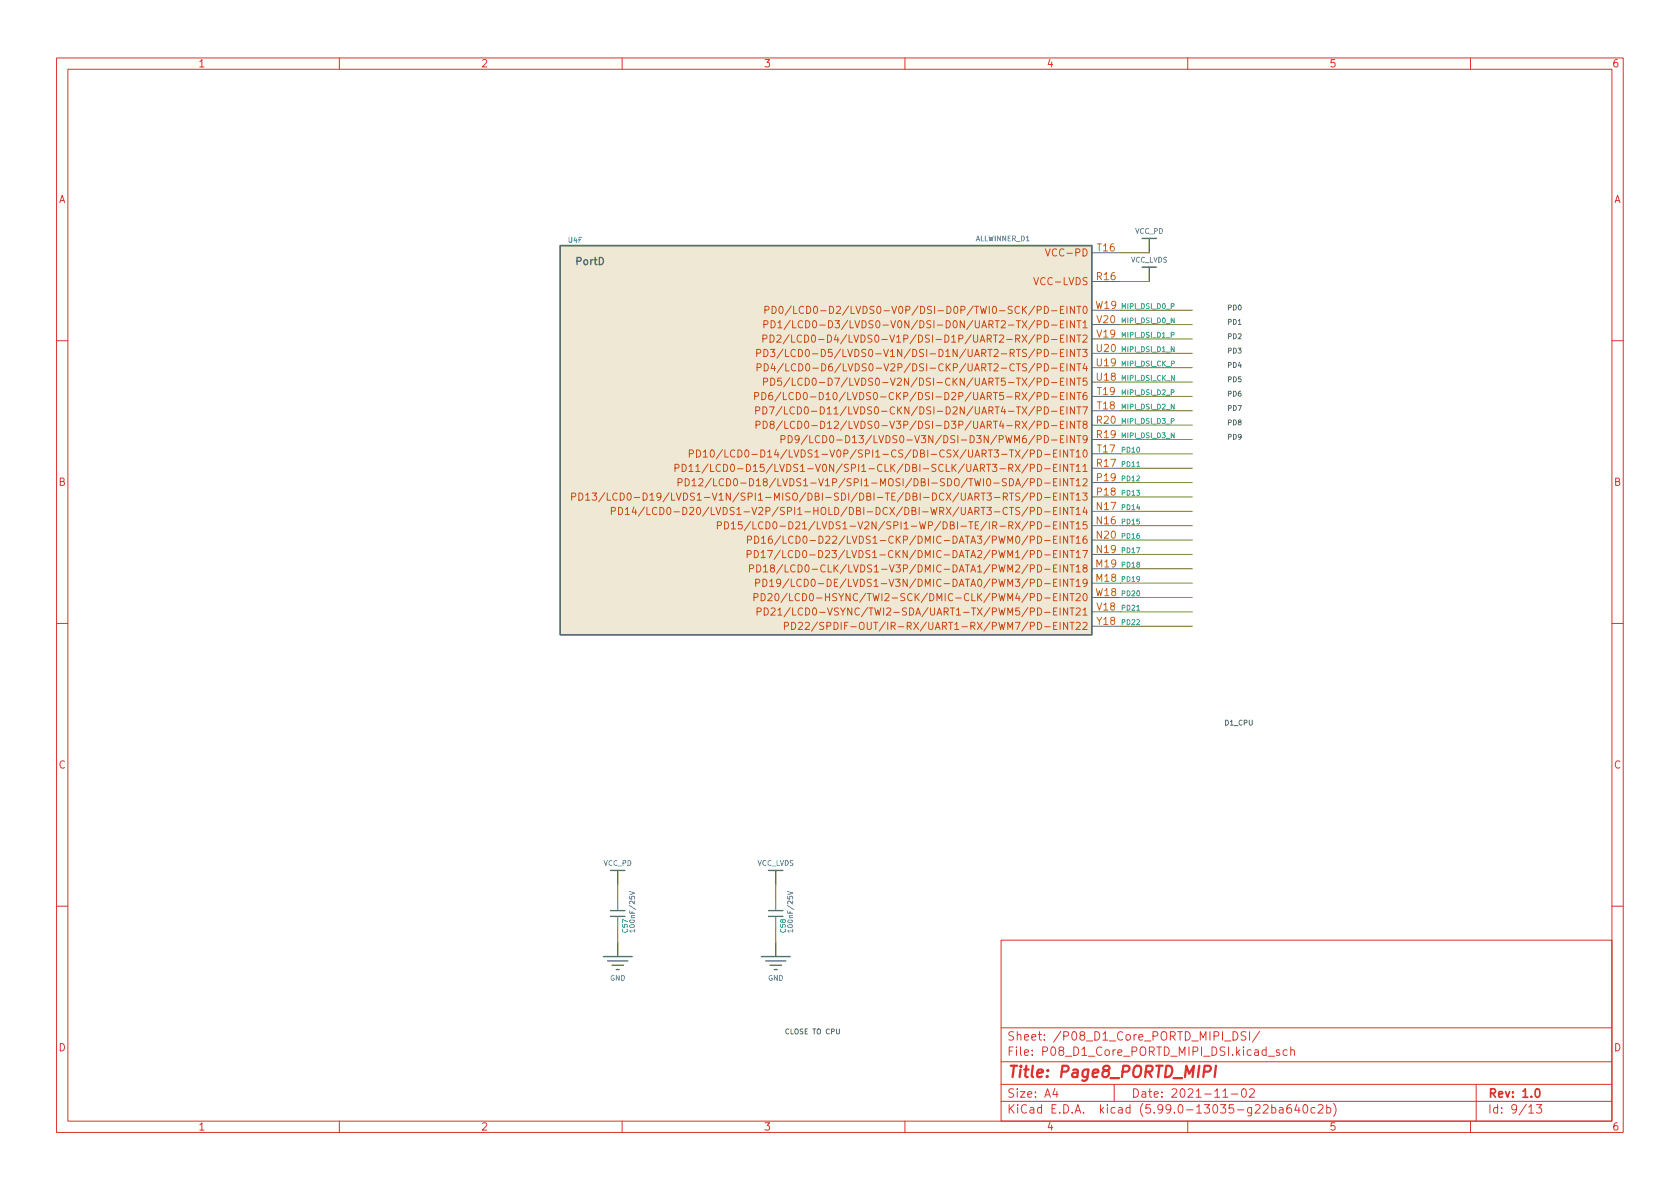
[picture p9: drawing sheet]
<svg xmlns="http://www.w3.org/2000/svg" width="297mm" height="210mm" viewBox="0 0 297 210" stroke-linecap="round" stroke-linejoin="round" font-family="sans-serif">
<g fill="none" stroke="#dc322f" stroke-width=".18">
<path d="M10 10.2h277v190.1h-277zM12 12.2h273v186.1h-273zM60 10.2v2M110 10.2v2M160 10.2v2M210 10.2v2M260 10.2v2M10 60.2h2M285 60.2h2M10 110.2h2M285 110.2h2M10 160.2h2"/>
<path d="M177 166.3h108v32h-108zM285 160.2h2M60 198.3v2M110 198.3v2M160 198.3v2M177 194.8h108M177 191.8h108M177 187.8h108M177 181.8h108M186.5 192.5l-.4 1h1M186.9 193v1M197 191.8v3"/>
<path d="M210 198.3v2M216.2 194h.9M217.7 193.5h1.2M218 182.4a.76 .76 0 0 1 .9 .8 .76 .76 0 0 1-.9 .7zM219.7 192.6l.2-.1a.81 .81 0 0 1 .5 .7 .81 .81 0 0 1-.3 .8h-.1a.81 .81 0 0 1-.6-.6 .81 .81 0 0 1 .3-.8zM220.3 182.5l-.6-.1-.3 .3 .2 .4 .6 .3v.4l-.2 .1h-.6M220.9 192.7l.6-.2 .2 .2 .1 .3-.9 1h.9M220.9 182.4v1.5M222.7 182.4l-1.3 1.9M224.2 186.8h1.2M224.9 195.9l.4-.1 .3 .3v.4l-.2 .3h-.5M224.9 195.3v1.5"/>
<path d="M226.2 195.9h.6l.1 .9M226.2 185.7l-.3-.1-.3 .2 .1 .3 .5 .1v.4h-.6M226.9 196.2l-.5 .1a.29 .29 0 0 0-.3 .2 .29 .29 0 0 0 .3 .3h.5M227.6 185.7l-.5-.1-.2 .3v.4l.1 .3h.6M228.2 195.3a.59 .59 0 0 0-.7 .7v.5l.1 .3h.5l.2-.1 .1-.5-.2-.2-.4-.1-.3 .3M228.2 185.8l.2-.2 .4 .1 .1 .9M228.2 185.1v1.5M229.3 195.3l-.4 1h1M229.6 195.8v1M230.5 195.5l.2-.2a.81 .81 0 0 1 .6 .7 .81 .81 0 0 1-.3 .8h-.1a.81 .81 0 0 1-.4-1.3zM232.5 195.9l-.4-.1-.3 .3v.4l.1 .3h.6M233.1 195.5l.5-.2 .3 .2v.3l-.9 1h.9"/>
<path d="M234.6 195.9l.4-.1 .3 .3v.4l-.2 .3h-.5M234.6 195.3v1.5M235.8 195.1a1.72 1.72 0 0 1 0 2.3M260 198.3v2M261 191.8v6.5M270.3 195.8l.4-.5v1.5M270.3 196.8h.9M271.7 195.3h.9l-.5 .6 .4 .1v.7l-.2 .1h-.4l-.2-.1"/>
</g>
<path d="M271.6 192.6l.2-.1a.82 .82 0 0 1 .6 .7 .82 .82 0 0 1-.3 .8h-.2a.81 .81 0 0 1-.6-.6 .81 .81 0 0 1 .3-.8z" fill="none" stroke="#dc322f" stroke-width=".3"/>
<path d="M212.9 189.5h.7a.55 .55 0 0 0 .5-.5 .55 .55 0 0 0-.3-.5h-.8l-.2 2M215 188.5l-.2 2" fill="none" stroke="#dc322f" stroke-width=".4"/>
<g fill="none" stroke="#586e75" stroke-width=".25">
<path d="M99.1 43.4h93.9v68.9h-93.9zM201.9 42.2h2.6M201.9 47.2h2.6M203.2 42.2v2.5M203.2 47.2v2.6M107.9 153.9h2.6M109.2 153.9v2.6M135.9 153.9h2.5M137.2 153.9v2.6M106.7 169.2h5.1M107.4 169.9h3.6M107.9 162h2.6"/>
<path d="M107.9 161h2.6M108.2 170.7h2M109 171.4h.5M109.2 166.6v2.6M134.6 169.2h5.1M135.4 169.9h3.5M135.9 162h2.5M135.9 161h2.5M136.1 170.7h2.1M136.9 171.4h.5M137.2 166.6v2.6"/>
</g>
<g fill="none" stroke="#586e75" stroke-width=".18">
<path d="M193 49.8h5.1M193 44.7h5.1M193 59.9h5.1M193 57.4h5.1M193 54.9h5.1M193 77.7h5.1M193 75.2h5.1M193 72.6h5.1M193 70.1h5.1M193 67.6h5.1M193 65h5.1M193 62.5h5.1"/>
<path d="M193 93h5.1M193 90.4h5.1M193 98h5.1M193 95.5h5.1M193 87.9h5.1M193 85.3h5.1M193 82.8h5.1M193 80.3h5.1M193 103.1h5.1M193 100.6h5.1M193 108.2h5.1M193 105.7h5.1"/>
<path d="M193 110.7h5.1M109.2 159v2M137.2 159v2M109.2 162v2.1M137.2 162v2.1M147.9 182v.7l.2 .1 .3-.1v-.7"/>
</g>
<path d="M111.3 157.6l.9 .3-.9 .3M139.3 157.6l.8 .3-.8 .3M112.2 164.6h-.9l.3 .3M112.2 164.4v.5M140.1 164.6h-.8l.2 .3M140.1 164.4v.5" fill="none" stroke="#6c71c4" stroke-width=".18"/>
<path d="M99.1 43.4h93.9v68.9h-93.9z" fill="#eee8d5" stroke="#eee8d5" stroke-width=".18"/>
<g fill="none" stroke="#cb4b16" stroke-width=".18">
<path d="M134.9 59.9l.6-.1 .1-.1-.1-.3-.6-.2v1.3M135.1 57.4l.6-.1 .1-.2-.1-.3-.6-.1v1.3M135.2 54.8h.7l.1-.2-.1-.3-.7-.1v1.2M136.2 59.2a.64 .64 0 0 1 .7 .7 .64 .64 0 0 1-.7 .6zM136.3 56.7a.64 .64 0 0 1 .8 .6 .64 .64 0 0 1-.8 .7zM136.5 54.2a.64 .64 0 0 1 .7 .6 .64 .64 0 0 1-.7 .6zM137.4 59.4l.4-.2 .3 .4-.8 .9h.8M137.5 57.1l.4-.4v1.3M137.5 58h.8M137.8 54.3l.2-.1a.68 .68 0 0 1 .5 .6 .68 .68 0 0 1-.5 .6l-.2-.1-.1-.4zM139.5 59.2l-1 1.6M139.7 56.6l-1.1 1.7"/>
<path d="M139.9 54.1l-1.1 1.6M140 59.2v1.3h.6M140.1 56.7v1.3h.6M140.3 54.2v1.2h.6M141.7 59.4a.6 .6 0 0 0-.8 .4 .6 .6 0 0 0 .6 .7l.2-.1M141.9 56.8a.6 .6 0 0 0-.8 .4 .6 .6 0 0 0 .6 .8l.2-.1M142.1 54.3a.6 .6 0 0 0-.9 .4 .6 .6 0 0 0 .6 .7l.3-.1M142.3 59.2a.64 .64 0 0 1 .7 .7 .64 .64 0 0 1-.7 .6zM142.4 56.7a.64 .64 0 0 1 .8 .6 .64 .64 0 0 1-.8 .7zM142.6 54.2a.64 .64 0 0 1 .8 .6 .64 .64 0 0 1-.8 .6zM143.6 59.4l.2-.2a.68 .68 0 0 1 .4 .7 .68 .68 0 0 1-.4 .6l-.2-.1-.1-.4zM143.8 56.8l.2-.1a.68 .68 0 0 1 .4 .6 .68 .68 0 0 1-.4 .7l-.2-.1-.1-.4z"/>
<path d="M144 54.3l.1-.1a.68 .68 0 0 1 .5 .6 .68 .68 0 0 1-.5 .6l-.1-.1-.2-.4zM144.9 57.5h1M145.1 54.9h1M182.8 49.1l.4 1.3 .4-1.3M184.8 44l.5 1.3 .4-1.3M123.2 79.6a.64 .64 0 0 1 .7 .6 .64 .64 0 0 1-.7 .6zM124.4 79.9l.3-.3v1.2M125.7 79.7l.2-.1a.68 .68 0 0 1 .4 .6 .68 .68 0 0 1-.4 .6l-.2-.1-.1-.4zM127.7 79.5l-1 1.6M128.2 79.6v1.2h.6M129.9 79.7a.6 .6 0 0 0-.8 .4 .6 .6 0 0 0 .6 .7l.2-.1M130.5 79.6a.64 .64 0 0 1 .7 .6 .64 .64 0 0 1-.7 .6z"/>
<path d="M131.8 79.7l.2-.1a.68 .68 0 0 1 .4 .6 .68 .68 0 0 1-.4 .6l-.2-.1-.1-.4zM133.4 70.1l.6-.1 .2-.2-.1-.3-.7-.1v1.3M133.6 72.6l.6-.1 .1-.1v-.3l-.7-.2v1.3M133.7 75.1h.6l.1-.2-.1-.3-.6-.1v1.3M133.8 62.4h.6l.1-.2v-.3l-.7-.1v1.3M133.9 65l.6-.1 .1-.2-.1-.3-.6-.1v1.3M134.5 79.6a.64 .64 0 0 1 .8 .6 .64 .64 0 0 1-.8 .6zM134.7 69.4a.64 .64 0 0 1 .7 .6 .64 .64 0 0 1-.7 .7zM134.9 71.9a.64 .64 0 0 1 .7 .7 .64 .64 0 0 1-.7 .6zM134.9 74.5a.64 .64 0 0 1 .8 .6 .64 .64 0 0 1-.8 .7zM135 67.5h.6l.1-.2v-.3l-.7-.1v1.2M135.1 61.8a.64 .64 0 0 1 .7 .6 .64 .64 0 0 1-.7 .7z"/>
<path d="M135.1 64.3a.64 .64 0 0 1 .8 .7 .64 .64 0 0 1-.8 .6zM136 71.9h.9l-.6 1.3M136.2 61.8h.8l-.4 .5 .3 .1v.5l-.1 .2-.6-.2M136.3 66.9a.64 .64 0 0 1 .7 .6 .64 .64 0 0 1-.7 .6zM136.4 75l-.2-.2v-.2l.2-.1h.4l.1 .2-.1 .2-.5 .2-.1 .2v.2l.2 .3 .4-.1 .1-.2v-.2l-.3-.3M136.5 69.4l-.3 .1a.86 .86 0 0 0 0 1.2l.4-.1v-.5l-.2-.2h-.2l-.3 .2M136.6 64.3l-.3 .9h.8M136.9 64.7v.9M138.1 77.7l.6-.1 .1-.2v-.3l-.7-.1v1.3M138.1 69.3l-1.1 1.7M138.1 66.9h-.6v.6l.2-.2 .4 .1 .1 .2-.1 .4-.1 .1-.5-.1M138.3 71.9l-1.1 1.6"/>
<path d="M138.3 74.4l-1.1 1.7M138.5 61.7l-1.1 1.7M138.5 69.4v1.3h.6M138.5 64.3l-1.1 1.6M138.7 71.9v1.3h.6M138.8 74.5v1.3h.6M138.9 61.8v1.3h.6M138.9 64.3v1.3h.6M139.4 77a.64 .64 0 0 1 .7 .7 .64 .64 0 0 1-.7 .6zM139.7 66.8l-1.1 1.6M140.1 66.9v1.2h.6M140.3 69.5a.6 .6 0 0 0-.9 .4 .6 .6 0 0 0 .6 .8l.3-.1"/>
<path d="M140.4 72.1a.6 .6 0 0 0-.8 .4 .6 .6 0 0 0 .6 .7l.2-.1M140.5 74.6a.6 .6 0 0 0-.8 .4 .6 .6 0 0 0 .6 .8l.2-.2M140.6 61.9a.6 .6 0 0 0-.8 .4 .6 .6 0 0 0 .6 .8l.2-.2M140.7 64.4a.6 .6 0 0 0-.8 .5 .6 .6 0 0 0 .5 .7l.3-.1M140.8 69.4a.64 .64 0 0 1 .7 .6 .64 .64 0 0 1-.7 .7zM141 71.9a.64 .64 0 0 1 .7 .7 .64 .64 0 0 1-.7 .6zM141.1 74.5a.64 .64 0 0 1 .7 .6 .64 .64 0 0 1-.7 .7zM141.2 61.8a.64 .64 0 0 1 .7 .6 .64 .64 0 0 1-.7 .7zM141.2 64.3a.64 .64 0 0 1 .8 .7 .64 .64 0 0 1-.8 .6zM141.3 77.6l-.2 .2-.4-.1-.1-.1 .1-.5 .4-.1 .1 .1a.84 .84 0 0 1-.3 1.2h-.2M141.8 67a.6 .6 0 0 0-.8 .4 .6 .6 0 0 0 .6 .7l.2-.1M142.1 69.5l.2-.1a.68 .68 0 0 1 .5 .6 .68 .68 0 0 1-.5 .7l-.2-.1-.1-.4z"/>
<path d="M142.3 72.1l.2-.2a.68 .68 0 0 1 .4 .7 .68 .68 0 0 1-.4 .6l-.2-.1-.1-.4zM142.4 74.6l.2-.1a.68 .68 0 0 1 .4 .6 .68 .68 0 0 1-.4 .7l-.2-.2-.1-.3zM142.4 66.9a.64 .64 0 0 1 .7 .6 .64 .64 0 0 1-.7 .6zM142.5 61.9l.2-.1a.68 .68 0 0 1 .4 .6 .68 .68 0 0 1-.4 .7l-.2-.2-.1-.3zM142.6 64.4l.1-.1a.68 .68 0 0 1 .5 .7 .68 .68 0 0 1-.5 .6 .84 .84 0 0 1-.1-1.2zM142.7 77l-1 1.6M143.2 77v1.3h.6M143.3 70.2h1M143.5 72.7h.9M143.5 75.3h1M143.7 62.6h.9M143.7 67l.2-.1a.68 .68 0 0 1 .4 .6 .68 .68 0 0 1-.4 .6l-.2-.1-.1-.4z"/>
<path d="M143.7 65.1h1M144.7 60h1M144.9 77.1a.6 .6 0 0 0-.8 .5 .6 .6 0 0 0 .6 .7l.2-.1M145.5 77a.64 .64 0 0 1 .7 .7 .64 .64 0 0 1-.7 .6zM146.8 77.1l.2-.1a.68 .68 0 0 1 .4 .7 .68 .68 0 0 1-.4 .6l-.2-.1-.1-.4zM101.1 87.8h.6l.1-.2-.1-.3-.6-.1v1.3M102.3 87.2a.64 .64 0 0 1 .8 .6 .64 .64 0 0 1-.8 .7zM103.6 87.5l.3-.3v1.3M103.6 88.5h.7M104.7 87.2h.8l-.4 .5 .3 .1v.5l-.2 .2-.5-.2M106.9 87.1l-1 1.7M107.4 87.2v1.3h.6"/>
<path d="M108.1 90.4l.6-.1 .1-.2v-.3l-.7-.1v1.3M109.1 87.3a.6 .6 0 0 0-.8 .4 .6 .6 0 0 0 .6 .8l.2-.2M109.4 89.7a.64 .64 0 0 1 .7 .7 .64 .64 0 0 1-.7 .6zM109.7 87.2a.64 .64 0 0 1 .7 .6 .64 .64 0 0 1-.7 .7zM110.6 90.1l.3-.4v1.3M110.6 91h.7M111 87.3l.2-.1a.68 .68 0 0 1 .4 .6 .68 .68 0 0 1-.4 .7l-.2-.2-.1-.3zM112.1 89.7l-.3 .9h.8M112.1 88h1M112.4 90.1v.9M113.7 87.2a.64 .64 0 0 1 .7 .6 .64 .64 0 0 1-.7 .7zM114 89.7l-1.1 1.6"/>
<path d="M114.4 89.7v1.3h.6M114.9 87.5l.4-.3v1.3M114.9 88.5h.8M116.1 89.8a.6 .6 0 0 0-.8 .5 .6 .6 0 0 0 .6 .7l.2-.1M116.7 89.7a.64 .64 0 0 1 .7 .7 .64 .64 0 0 1-.7 .6zM116.9 87.7l-.3 .3h-.2l-.3-.3 .2-.5h.3l.2 .1a.84 .84 0 0 1-.3 1.2h-.2M118 89.8l.2-.1a.68 .68 0 0 1 .4 .7 .68 .68 0 0 1-.4 .6l-.2-.1-.1-.4zM118.3 87.1l-1.1 1.7M119.2 90.5h.9M119.3 82.8l.6-.1 .2-.2-.1-.3-.7-.1v1.3M119.9 85.3l.6-.1 .1-.1-.1-.3-.6-.2v1.3M120.6 82.1a.64 .64 0 0 1 .7 .6 .64 .64 0 0 1-.7 .7z"/>
<path d="M120.7 89.7a.64 .64 0 0 1 .8 .7 .64 .64 0 0 1-.8 .6zM121.2 84.6a.64 .64 0 0 1 .7 .7 .64 .64 0 0 1-.7 .6zM121.8 82.5l.4-.4v1.3M121.8 83.4h.7M121.9 80.2h.6l.1-.2-.1-.3-.6-.1v1.2M121.9 89.8l.5-.1 .3 .4-.8 .9h.8M122.4 85l.3-.4v1.3M122.4 85.9h.7M123 82.5l.4-.4v1.3M123 83.4h.8M123.6 84.8l.5-.2 .2 .4-.8 .9h.8M124.4 80.8h.7"/>
<path d="M125.2 82l-1.1 1.7M125.6 82.1v1.3h.6M125.8 84.6l-1.1 1.6M126.2 84.6v1.3h.6M126.8 92.9h.6l.2-.2-.1-.3-.7-.1v1.2M127.4 82.2a.6 .6 0 0 0-.9 .4 .6 .6 0 0 0 .6 .8l.3-.1M127.9 84.8a.6 .6 0 0 0-.8 .4 .6 .6 0 0 0 .6 .7l.2-.1M127.9 82.1a.64 .64 0 0 1 .8 .6 .64 .64 0 0 1-.8 .7zM128.1 92.3a.64 .64 0 0 1 .7 .6 .64 .64 0 0 1-.7 .6zM128.5 84.6a.64 .64 0 0 1 .7 .7 .64 .64 0 0 1-.7 .6zM129.3 82.2l.1-.1a.68 .68 0 0 1 .5 .6 .68 .68 0 0 1-.5 .7l-.1-.1-.2-.4zM129.3 92.6l.4-.3v1.2"/>
<path d="M129.3 93.5h.7M129.8 84.8l.2-.2a.68 .68 0 0 1 .4 .7 .68 .68 0 0 1-.4 .6l-.2-.1-.1-.4zM130.4 82.9h1M131 85.4h.9M131.2 92.3h-.6l-.1 .6 .2-.2 .4 .1 .2 .2-.1 .4-.2 .1-.5-.1M132 82.1a.64 .64 0 0 1 .7 .6 .64 .64 0 0 1-.7 .7zM132.1 98l.6-.1 .1-.1v-.3l-.7-.2v1.3M132.2 95.5l.6-.1 .1-.2-.1-.3-.6-.1v1.3M132.5 84.6a.64 .64 0 0 1 .8 .7 .64 .64 0 0 1-.8 .6zM132.7 92.2l-1.1 1.6M132.9 80.3h1M133.1 92.3v1.2h.6"/>
<path d="M133.4 97.3a.64 .64 0 0 1 .7 .7 .64 .64 0 0 1-.7 .6zM133.4 94.8a.64 .64 0 0 1 .8 .6 .64 .64 0 0 1-.8 .7zM133.8 99.9a.64 .64 0 0 1 .7 .6 .64 .64 0 0 1-.7 .7zM134.6 97.7l.3-.4v1.3M134.6 98.6h.7M134.6 95.2l.4-.4v1.3M134.6 96.1h.8M134.9 92.4a.6 .6 0 0 0-.9 .4 .6 .6 0 0 0 .6 .7l.3-.1M135.4 92.3a.64 .64 0 0 1 .8 .6 .64 .64 0 0 1-.8 .6zM135.7 97.3h.9l-.6 1.3M136.5 94.8l-.4 .1a.86 .86 0 0 0 0 1.2l.4-.1 .1-.5-.3-.2h-.2l-.2 .2M136.8 92.4l.1-.1a.68 .68 0 0 1 .5 .6 .68 .68 0 0 1-.5 .6l-.1-.1-.2-.4z"/>
<path d="M137.9 93h1M138 97.3l-1.1 1.6M138 94.7l-1.1 1.7M138.4 97.3v1.3h.6M138.4 99.8l-1.1 1.7M138.5 94.8v1.3h.6M138.8 99.9v1.3h.6M139.5 92.3a.64 .64 0 0 1 .7 .6 .64 .64 0 0 1-.7 .6zM140.1 97.5a.6 .6 0 0 0-.8 .4 .6 .6 0 0 0 .6 .7l.2-.1M140.2 94.9a.6 .6 0 0 0-.8 .4 .6 .6 0 0 0 .6 .8l.2-.1M140.7 97.3a.64 .64 0 0 1 .7 .7 .64 .64 0 0 1-.7 .6zM140.7 94.8a.64 .64 0 0 1 .8 .6 .64 .64 0 0 1-.8 .7z"/>
<path d="M141.1 99.9a.64 .64 0 0 1 .7 .6 .64 .64 0 0 1-.7 .7zM191.5 83.4h.7M132.5 100.5h.6l.1-.2v-.3l-.7-.1v1.3M133.3 105.6h.6l.1-.2v-.3l-.7-.1v1.2M133.6 103.1l.6-.1 .1-.2v-.3l-.7-.1v1.3M133.9 108.2l.6-.1 .1-.2-.1-.3-.6-.1v1.3M134.6 105a.64 .64 0 0 1 .7 .6 .64 .64 0 0 1-.7 .6zM134.9 102.4a.64 .64 0 0 1 .7 .7 .64 .64 0 0 1-.7 .6zM135 100.2l.4-.3v1.3M135 101.2h.7M135.1 107.5a.64 .64 0 0 1 .8 .6 .64 .64 0 0 1-.8 .7zM135.8 105.1l.5-.1 .2 .3-.8 .9h.8"/>
<path d="M136.1 102.8l.4-.4v1.3M136.1 103.7h.7M136.3 107.6l.5-.1 .3 .4-.8 .9h.8M136.5 100.4l-.3-.2 .1-.2 .2-.1h.3l.1 .2v.2l-.6 .2-.1 .2 .1 .3 .2 .2 .3-.1 .1-.2v-.2l-.2-.3M137.1 105.1l.2-.1a.68 .68 0 0 1 .4 .6 .68 .68 0 0 1-.4 .6l-.2-.1-.1-.4zM137.5 107.9l.4-.4v1.3M137.5 108.8h.8M138 103l-.2 .2h-.3l-.2-.2 .1-.5 .4-.1 .2 .1a.84 .84 0 0 1-.3 1.2h-.3M138.7 110.7l.6-.1 .1-.1v-.3l-.7-.2v1.3M139.2 104.9l-1.1 1.6M139.5 102.4l-1.1 1.6M139.6 105v1.2h.6"/>
<path d="M139.7 107.4l-1.1 1.7M139.9 102.4v1.3h.6M140 110a.64 .64 0 0 1 .7 .7 .64 .64 0 0 1-.7 .6zM140.1 107.5v1.3h.6M140.6 100a.6 .6 0 0 0-.9 .4 .6 .6 0 0 0 .6 .8l.3-.2M141.2 110.2l.5-.2 .2 .4-.8 .9h.8M141.4 105.1a.6 .6 0 0 0-.9 .4 .6 .6 0 0 0 .6 .7l.3-.1M141.7 102.5a.6 .6 0 0 0-.9 .5 .6 .6 0 0 0 .6 .7l.3-.1M141.9 107.6a.6 .6 0 0 0-.8 .4 .6 .6 0 0 0 .6 .8l.2-.1M141.9 105a.64 .64 0 0 1 .7 .6 .64 .64 0 0 1-.7 .6zM142.2 102.4a.64 .64 0 0 1 .7 .7 .64 .64 0 0 1-.7 .6zM142.4 110.2l.5-.2 .2 .4-.8 .9h.8"/>
<path d="M144.6 110l-1.1 1.6M145.6 110.1l-.4-.1-.2 .2v.3l.5 .3 .1 .3-.2 .2h-.5M146.2 110.7l.6-.1 .1-.1v-.3l-.7-.2v1.3M147.5 110a.64 .64 0 0 1 .7 .7 .64 .64 0 0 1-.7 .6z"/>
</g>
<path d="M207.1 54.1h.4v-.3l-.4-.1v.9M207.1 59.2h.4v-.4h-.4v.9M207.1 69.4l.4-.1v-.3l-.4-.1v.9M207.1 74.5l.4-.1v-.3l-.4-.1v.9M201 82.5h.5M201 107.9h.5" fill="none" stroke="#2aa198" stroke-width=".18"/>
<g fill="none" stroke="#859900" stroke-width=".18">
<path d="M198.1 54.9h12.7M198.1 57.4h12.7M198.1 59.9h12.7M198.1 44.7h5.1M198.1 49.8h5.1M198.1 62.5h12.7M198.1 65h12.7M198.1 67.6h12.7M198.1 70.1h12.7M198.1 77.7h12.7M198.1 72.6h12.7M198.1 75.2h12.7"/>
<path d="M198.1 82.8h12.7M198.1 85.3h12.7M198.1 87.9h12.7M198.1 90.4h12.7M198.1 93h12.7M198.1 95.5h12.7M198.1 98h12.7M198.1 80.3h12.7M198.1 100.6h12.7M198.1 103.1h12.7M198.1 105.7h12.7M198.1 108.2h12.7"/>
<path d="M198.1 110.7h12.7M109.2 156.5v2.5M137.2 156.5v2.5M109.2 164.1v2.5M137.2 164.1v2.5"/>
</g>
<text font-size="2.8" fill="#dc322f" x="178" y="190.6">Title: Page8_PORTD_MIPI</text>
<g font-size="2.1" fill="#dc322f">
<text x="178" y="184">Sheet: /P08_D1_Core_PORTD_MIPI_DSI/</text>
<text x="178" y="186.7">File: P08_D1_Core_PORTD_MIPI_DSI.kicad_sch</text>
<text x="178" y="196.9">KiCad E.D.A. kicad (5.99.0-13035-g22ba640c2b)</text>
<text x="178" y="194.1">Size: A4</text>
<text x="200" y="194.1">Date: 2021-11-02</text>
<text x="263" y="194.1">Rev: 1.0</text>
<text x="263" y="196.9">Id: 9/13</text>
</g>
<g font-size="1.8" fill="#dc322f">
<text x="35" y="11.9">1</text>
<text x="85" y="11.9">2</text>
<text x="135" y="11.9">3</text>
<text x="185" y="11.9">4</text>
<text x="235" y="11.9">5</text>
<text x="285" y="11.9">6</text>
<text x="10.3" y="35.9">A</text>
<text x="285.3" y="35.9">A</text>
<text x="10.3" y="85.9">B</text>
<text x="285.3" y="85.9">B</text>
<text x="10.3" y="135.9">C</text>
<text x="285.3" y="135.9">C</text>
<text x="10.3" y="185.9">D</text>
<text x="285.3" y="185.9">D</text>
<text x="35" y="199.9">1</text>
<text x="85" y="199.9">2</text>
<text x="135" y="199.9">3</text>
<text x="185" y="199.9">4</text>
<text x="235" y="199.9">5</text>
<text x="285" y="199.9">6</text>
</g>
<text font-size="1.8" fill="#586e75" x="101.9" y="46.9">PortD</text>
<g font-size="1.8" fill="#cb4b16">
<text x="185.8" y="45.3">VCC-PD</text>
<text x="183.5" y="50.4">VCC-LVDS</text>
<text x="145.6" y="58">PD1/LCD0-D3/LVDS0-V0N/DSI-D0N/UART2-TX/PD-EINT1</text>
<text x="145.9" y="55.5">PD0/LCD0-D2/LVDS0-V0P/DSI-D0P/TWI0-SCK/PD-EINT0</text>
<text x="144.2" y="65.7">PD4/LCD0-D6/LVDS0-V2P/DSI-CKP/UART2-CTS/PD-EINT4</text>
<text x="144.3" y="63.1">PD3/LCD0-D5/LVDS0-V1N/DSI-D1N/UART2-RTS/PD-EINT3</text>
<text x="145.6" y="60.6">PD2/LCD0-D4/LVDS0-V1P/DSI-D1P/UART2-RX/PD-EINT2</text>
<text x="144.2" y="70.7">PD6/LCD0-D10/LVDS0-CKP/DSI-D2P/UART5-RX/PD-EINT6</text>
<text x="145.3" y="68.2">PD5/LCD0-D7/LVDS0-V2N/DSI-CKN/UART5-TX/PD-EINT5</text>
<text x="144.2" y="73.3">PD7/LCD0-D11/LVDS0-CKN/DSI-D2N/UART4-TX/PD-EINT7</text>
<text x="144.6" y="75.8">PD8/LCD0-D12/LVDS0-V3P/DSI-D3P/UART4-RX/PD-EINT8</text>
<text x="132.5" y="83.4">PD11/LCD0-D15/LVDS1-V0N/SPI1-CLK/DBI-SCLK/UART3-RX/PD-EINT11</text>
<text x="135.1" y="80.9">PD10/LCD0-D14/LVDS1-V0P/SPI1-CS/DBI-CSX/UART3-TX/PD-EINT10</text>
<text x="148" y="78.4">PD9/LCD0-D13/LVDS0-V3N/DSI-D3N/PWM6/PD-EINT9</text>
<text x="118.1" y="88.5">PD13/LCD0-D19/LVDS1-V1N/SPI1-MISO/DBI-SDI/DBI-TE/DBI-DCX/UART3-RTS/PD-EINT13</text>
<text x="133.1" y="86">PD12/LCD0-D18/LVDS1-V1P/SPI1-MOSI/DBI-SDO/TWI0-SDA/PD-EINT12</text>
<text x="123" y="91.1">PD14/LCD0-D20/LVDS1-V2P/SPI1-HOLD/DBI-DCX/DBI-WRX/UART3-CTS/PD-EINT14</text>
<text x="140" y="93.6">PD15/LCD0-D21/LVDS1-V2N/SPI1-WP/DBI-TE/IR-RX/PD-EINT15</text>
<text x="141.7" y="98.7">PD17/LCD0-D23/LVDS1-CKN/DMIC-DATA2/PWM1/PD-EINT17</text>
<text x="141.8" y="101.2">PD18/LCD0-CLK/LVDS1-V3P/DMIC-DATA1/PWM2/PD-EINT18</text>
<text x="141.8" y="96.1">PD16/LCD0-D22/LVDS1-CKP/DMIC-DATA3/PWM0/PD-EINT16</text>
<text x="142.6" y="106.3">PD20/LCD0-HSYNC/TWI2-SCK/DMIC-CLK/PWM4/PD-EINT20</text>
<text x="142.9" y="103.8">PD19/LCD0-DE/LVDS1-V3N/DMIC-DATA0/PWM3/PD-EINT19</text>
<text x="142.7" y="108.8">PD21/LCD0-VSYNC/TWI2-SDA/UART1-TX/PWM5/PD-EINT21</text>
<text x="148" y="111.4">PD22/SPDIF-OUT/IR-RX/UART1-RX/PWM7/PD-EINT22</text>
</g>
<g font-size="1.8" fill="#b58900">
<text x="194.1" y="44.4">T16</text>
<text x="194" y="49.5">R16</text>
<text x="193.8" y="54.6">W19</text>
<text x="194" y="59.7">V19</text>
<text x="194" y="57.1">V20</text>
<text x="194" y="64.8">U19</text>
<text x="194" y="62.2">U20</text>
<text x="194" y="67.3">U18</text>
<text x="194.1" y="69.8">T19</text>
<text x="194" y="77.5">R19</text>
<text x="194" y="74.9">R20</text>
<text x="194.1" y="72.4">T18</text>
<text x="194" y="82.5">R17</text>
<text x="194.1" y="80">T17</text>
<text x="194" y="87.6">P18</text>
<text x="194" y="85.1">P19</text>
<text x="194" y="92.7">N16</text>
<text x="194" y="90.2">N17</text>
<text x="194" y="95.2">N20</text>
<text x="193.9" y="100.3">M19</text>
<text x="194" y="97.8">N19</text>
<text x="193.8" y="105.4">W18</text>
<text x="193.9" y="102.9">M18</text>
<text x="194" y="107.9">V18</text>
<text x="194" y="110.5">Y18</text>
</g>
<g font-size="1.2" fill="#6c71c4">
<text x="200.7" y="41.3">VCC_PD</text>
<text x="172.5" y="42.6">ALLWINNER_D1</text>
<text x="199.9" y="46.4">VCC_LVDS</text>
<text x="106.7" y="153.1">VCC_PD</text>
<text x="133.9" y="153.1">VCC_LVDS</text>
<text x="112.3" y="164.4" transform="rotate(-90 112.3 164.4)">100nF/25V</text>
<text x="140.2" y="164.4" transform="rotate(-90 140.2 164.4)">100nF/25V</text>
<text x="107.8" y="173.4">GND</text>
<text x="135.8" y="173.4">GND</text>
</g>
<g font-size="1.2" fill="#268bd2">
<text x="100.5" y="42.9">U4F</text>
<text x="111" y="164.9" transform="rotate(-90 111 164.9)">C57</text>
<text x="138.9" y="164.9" transform="rotate(-90 138.9 164.9)">C58</text>
</g>
<g font-size="1.2" fill="#2aa198">
<text x="198.1" y="54.6">MIPI_DSI_D0_P</text>
<text x="198.1" y="57.2">MIPI_DSI_D0_N</text>
<text x="198.1" y="59.7">MIPI_DSI_D1_P</text>
<text x="198.1" y="62.2">MIPI_DSI_D1_N</text>
<text x="198.1" y="64.8">MIPI_DSI_CK_P</text>
<text x="198.1" y="67.3">MIPI_DSI_CK_N</text>
<text x="198.1" y="69.9">MIPI_DSI_D2_P</text>
<text x="198.1" y="77.5">MIPI_DSI_D3_N</text>
<text x="198.1" y="72.4">MIPI_DSI_D2_N</text>
<text x="198.1" y="74.9">MIPI_DSI_D3_P</text>
<text x="198.1" y="80">PD10</text>
<text x="198.1" y="82.6">PD11</text>
<text x="198.1" y="85.1">PD12</text>
<text x="198.1" y="87.6">PD13</text>
<text x="198.1" y="90.2">PD14</text>
<text x="198.1" y="92.7">PD15</text>
<text x="198.1" y="95.3">PD16</text>
<text x="198.1" y="100.3">PD18</text>
<text x="198.1" y="97.8">PD17</text>
<text x="198.1" y="102.9">PD19</text>
<text x="198.1" y="105.4">PD20</text>
<text x="198.1" y="108">PD21</text>
<text x="198.1" y="110.5">PD22</text>
</g>
<g font-size="1.2" fill="#586e75">
<text x="216.9" y="54.9">PD0</text>
<text x="216.9" y="57.4">PD1</text>
<text x="216.9" y="59.9">PD2</text>
<text x="216.9" y="65">PD4</text>
<text x="216.9" y="62.5">PD3</text>
<text x="216.9" y="70.1">PD6</text>
<text x="216.9" y="67.6">PD5</text>
<text x="216.9" y="72.6">PD7</text>
<text x="216.9" y="77.7">PD9</text>
<text x="216.9" y="75.2">PD8</text>
<text x="216.4" y="128.3">D1_CPU</text>
<text x="138.7" y="182.9">CLOSE TO CPU</text>
</g>
</svg>
